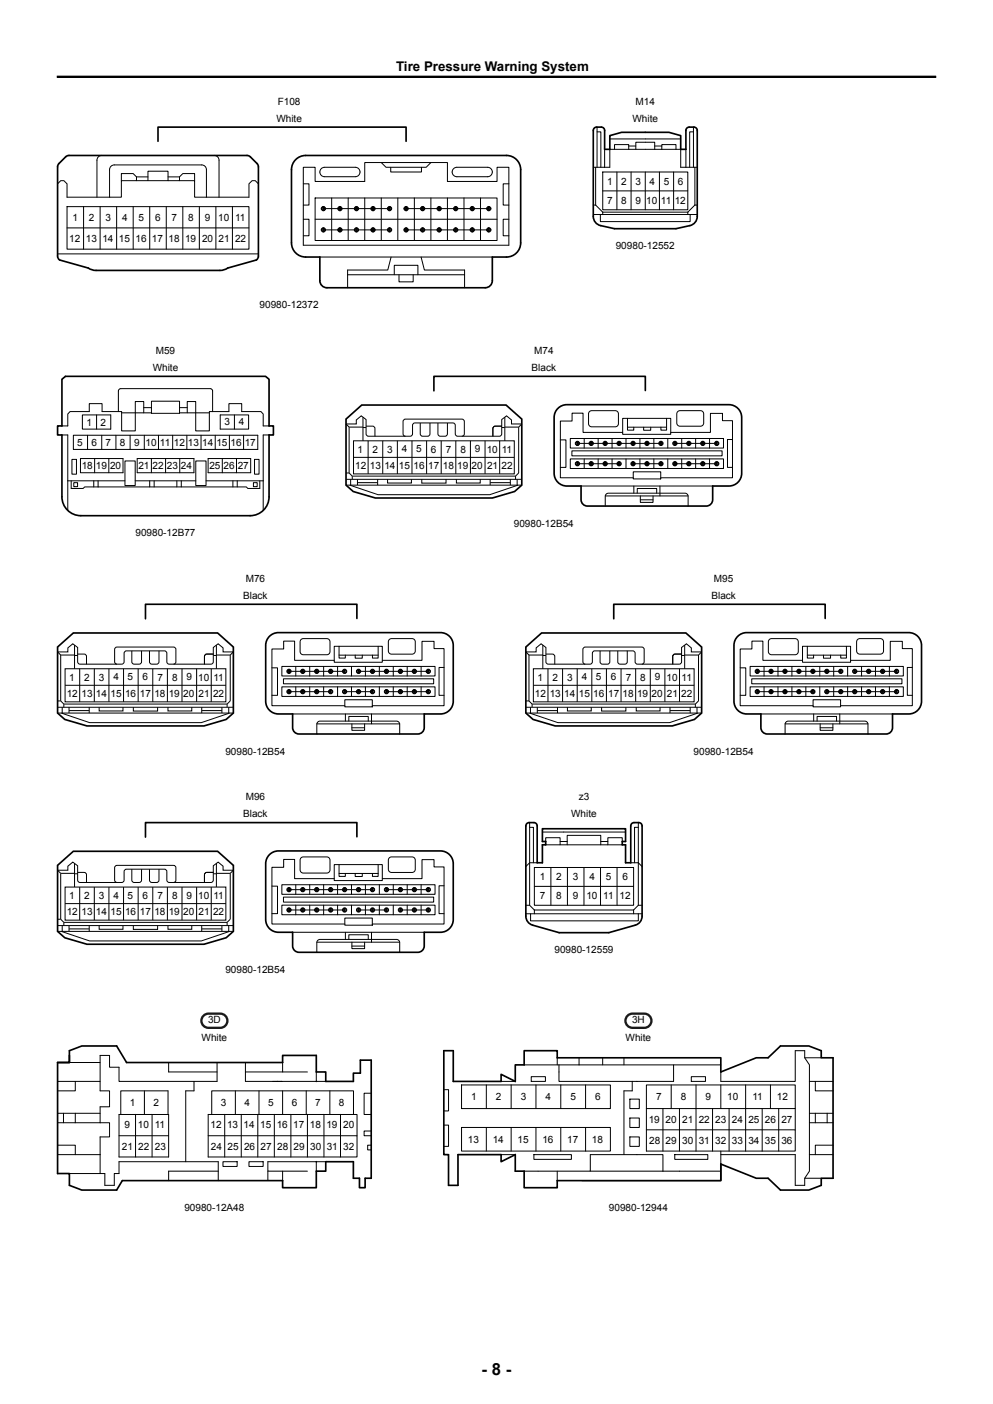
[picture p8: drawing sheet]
<svg xmlns="http://www.w3.org/2000/svg" width="210mm" height="297mm" viewBox="0 0 210 297" stroke-linecap="round" stroke-linejoin="round" font-family="sans-serif">
<g fill="none" stroke="#000" stroke-width=".21">
<path d="M12.2 38.9l.6-.7h.7l.7 .7v2.8h11.5v-3.5h15.5v3.5h11.5v-2.8l.6-.7h.7l.6 .7M21.5 32.9a1 1 0 0 0-1 1v7.8M28.9 38.2v-.8l-.7-.7h-2.5v1.5M28.9 37.4h2.4M31.3 38.2v-2h4.2v2M35.5 37.4h2.5M38 38.2v-.8l.7-.7h2.5v1.5M45.3 32.9a1 1 0 0 1 1 1v7.8M64.1 35.4h2.5v3h10.5v-4h17.5v4h10.5v-3h2.5v16.5h-43.5zM64.1 38.9h1.2v4.5h-1.2M67.9 35.7l.7-.3h6.5a1 1 0 0 1 1 1 1 1 0 0 1-1 1h-6.5a1 1 0 0 1-.9-.6 1 1 0 0 1 .2-1.1zM80.6 34.4l1 1h8.5l1-1"/>
<path d="M82.6 35.4v1h6.5v-1M95.9 35.7l.7-.3h6.5a1 1 0 0 1 1 1 1 1 0 0 1-1 1h-6.5a1 1 0 0 1-.9-.6 1 1 0 0 1 .2-1.1zM107.6 38.9h-1.2v4.5h1.2M125.5 35.4h3.5v-3.8h15v3.8h3.5M126 35.4v8M126.3 27.9h.8v7.5M126.3 26.9v8.5M127.5 36.4h18v8h-18zM127.9 31.6v3.8M129 29.4h15M130 31.6v-1h3v1M130.5 36.4v8"/>
<path d="M133 30.9h1.5M133.5 36.4v8M134.5 31.6v-1.5h4v1.5M136.5 36.4v8M138.5 30.9h1.5M139.5 36.4v8M140 31.6v-1h3v1M142.5 36.4v8M145.1 31.6v3.8M146.7 27.9h-.8v7.5M146.7 26.9v8.5M147 35.4v8"/>
<path d="M12.2 53.7h42.4M14.2 43.7h38.5v9h-38.5zM14.2 48.2h38.5M17.7 43.7v9M21.2 43.7v9M23.2 41.7v-5.8a1 1 0 0 1 1-1h18.5a1 1 0 0 1 1 1v5.8M24.7 43.7v9M28.2 43.7v9M31.7 43.7v9M35.2 43.7v9M38.7 43.7v9M42.2 43.7v9"/>
<path d="M45.7 43.7v9M49.2 43.7v9M64.1 46.4h1.2v3.5h-1.2M66.6 41.9h38.5v9h-38.5zM66.6 46.4h38.5M67.6 54.4h36.5M68.3 44.4v-.6h.2v.6M68.3 48.9v-.6h.2v.6M68.4 44.1h14M68.4 48.6h14M70.1 41.9v9M71.8 44.4v-.6h.2v.6"/>
<path d="M71.8 48.9v-.6h.2v.6M73.5 58.1h24.7M73.6 41.9v9M75.3 44.4v-.6h.2v.6M75.3 48.9v-.6h.2v.6M77.1 41.9v9M78.8 44.4v-.6h.2v.6M78.8 48.9v-.6h.2v.6M80.6 41.9v9M82.3 44.4v-.6h.2v.6M82.3 48.9v-.6h.2v.6M82.7 54.4l-.7 2.7h-8.5v3.8"/>
<path d="M83.4 58.1v-2h5v2M84.1 41.9v9M84.4 58.1v1.5h3v-1.5M85.8 44.4v-.6h.2v.6M85.8 48.9v-.6h.2v.6M85.9 44.1h17.5M85.9 48.6h17.5M87.6 41.9v9M89.1 54.4l.7 2.7h8.4v3.8M89.3 44.4v-.6h.2v.6M89.3 48.9v-.6h.2v.6M91.1 41.9v9"/>
<path d="M92.8 44.4v-.6h.2v.6M92.8 48.9v-.6h.2v.6M94.6 41.9v9M96.3 44.4v-.6h.2v.6M96.3 48.9v-.6h.2v.6M98.1 41.9v9M99.8 44.4v-.6h.2v.6M99.8 48.9v-.6h.2v.6M100.3 48.6a.45 .45 0 0 1-.6 .4 .45 .45 0 0 1-.2-.7 .45 .45 0 0 1 .8 .1v.2M100.3 44.1a.45 .45 0 0 0-.6-.4 .45 .45 0 0 0-.2 .7 .45 .45 0 0 0 .8 0v-.3M101.6 41.9v9M103.3 44.4v-.6h.2v.6"/>
<path d="M103.3 48.9v-.6h.2v.6M107.6 46.4h-1.2v3.5h1.2M125.5 45.4h22M125.5 43.4h.5M126 43.4l1.5 1.5M127 45.4v1.5h19v-1.5M127.5 40.4h18M127.5 44.9h18M127.5 44.9v.5M145.5 44.9v.5M147 43.4h.5M147 43.4l-1.5 1.5"/>
<path d="M13.1 92h1.2v16M15.2 97.2h1v3.1h-1zM15.5 92.1h39v3h-39zM17 97h9v3h-9zM17.4 87.8h6v3h-6zM18.5 92.1v3M20 97v3M20.4 87.8v3M21.5 92.1v3M23 97v3M24.5 92.1v3M25 87.1v-4.4l.1-.2 .4-.3h19l.4 .3 .1 .2v4.4"/>
<path d="M25.7 87.3h6.3M26.4 97.5h2.2v5.2h-2.2zM27.5 92.1v3M29 97h12v3h-12zM30.4 87.3v-2.4h-1.8v6.3h-2.9v-4.1h-4.1v-1.7h-2.7v1.7h-4.1l-.5 .5v2.5h-1.2M30.4 86.2h1.6M30.5 92.1v3M32 97v3M32 84.9h6v2.5h-6zM33.5 92.1v3M35 97v3M36.5 92.1v3"/>
<path d="M38 87.3h6.3M38 86.2h1.6M38 97v3M39.5 92.1v3M41.4 97.5h2.2v5.2h-2.2zM42.5 92.1v3M44 97h9v3h-9zM45 87.1h-.7v4.1h-2.9v-6.3h-1.8v2.4M45 87.1h3.4v-1.7h2.7v1.7h4.1l.5 .5v2.5h1.2M45.5 92.1v3M46.6 87.8h6v3h-6zM47 97v3"/>
<path d="M48.5 92.1v3M49.6 87.8v3M50 97v3M51.5 92.1v3M53.8 97.2h1v3.1h-1zM56.9 92h-1.2v16M73.8 90.3l-.6-.6h2.2v-.9l1-.8 1 .7v3.1l.3 .4 .2 .1 9.1-.1 .2-.4 .1-2.1 .4-.2h8.3l.3 .5v2l.5 .3h8.8l.4-.3 .1-.2v-3.1l1-.7 1.1 .8v.9h2.1l-.6 .6M73.8 90.3h3M73.8 90.3v9.8M74.8 93.2h34v7h-34zM74.8 96.7h34M76.8 88.2v5"/>
<path d="M76.8 90.4h.6M77.4 90.1h1.4l.4 .3 .1 1.9M77.9 93.2v7M80.9 93.2v7M84 93.2v7M85.7 92.3l-.2-.1-.3-.4v-2.6l.1-.3 .4-.2h12.2l.3 .5v2.6l-.1 .2-.4 .3M87.1 93.2v7M88.9 89.5v2.3l.2 .4 .3 .1h1l.5-.3v-2.5M90.2 93.2v7M92.6 89.5v2.3l.3 .4 .2 .1h1l.5-.3v-2.5M93.3 93.2v7M96.4 93.2v7"/>
<path d="M99.5 93.2v7M102.6 93.2v7M105.7 93.2v7M106.1 90.1h-1.4l-.4 .3-.1 1.9M106.1 90.4h.7M106.8 90.3h2.9M106.8 88.2v5M109.7 90.3v9.8l-.7 .6M118.5 93.1h1.2v5.8h-1.2M120.6 92.8h32.4v2h-32.4zM120.6 97.1h32.4v2h-32.4zM120.9 95.4h31.8v1h-31.8z"/>
<path d="M122 94.1v-.6h.2v.6M122 98.4v-.6h.2v.6M122.1 98.1h8.8M122.1 93.8h17.7M123.5 92.8v2M123.5 97.1v2M124.7 87.1l.4-.2h5a.67 .67 0 0 1 .7 .6v2.1a.67 .67 0 0 1-.7 .7h-5a.67 .67 0 0 1-.6-.7v-2.1zM124.9 94.1v-.6h.2v.6M124.9 98.4v-.6h.2v.6M126.5 92.8v2M126.5 97.1v2M127.9 94.1v-.6h.2v.6"/>
<path d="M127.9 98.4v-.6h.2v.6M129.4 92.8v2M129.4 97.1v2M130.8 94.1v-.6h.2v.6M130.8 98.4v-.6h.2v.6M131.7 88.5h10.1v3.4h-10.1zM131.7 91.5h-8.4v-4.1h-2.3v1.7h-2.5v12h15.4M132.4 92.8v2M132.4 97.1v2M132.7 88.5v2.5h1.3v-.6M132.7 90.4h8.3M133.8 94.1v-.6h.2v.6"/>
<path d="M133.8 98.4v-.6h.2v.6M133.9 98.1h5.9M133.9 99.8h5.8v1.5h-5.8zM135.3 92.8v2M135.3 97.1v2M136.1 90.4v.6h1.5v-.6M136.7 94.1v-.6h.2v.6M136.7 98.4v-.6h.2v.6M138.3 92.8v2M138.3 97.1v2M139.7 94.1v-.6h.2v.6M139.7 98.4v-.6h.2v.6"/>
<path d="M141 88.5v2.5h-1.2v-.6M141.2 92.8v2M141.2 97.1v2M141.8 91.5h8.4v-4.1h2.6v1.6h2.1v12.1h-15.2M142.6 94.1v-.6h.2v.6M142.6 98.4v-.6h.2v.6M142.7 98.1h8.9M142.7 93.8h8.9M143.3 87.1l.5-.2h4.3a.67 .67 0 0 1 .7 .6v2a.68 .68 0 0 1-.7 .7h-4.3a.67 .67 0 0 1-.7-.7v-2zM144.2 92.8v2M144.2 97.1v2M145.6 94.1v-.6h.2v.6"/>
<path d="M145.6 98.4v-.6h.2v.6M147.1 92.8v2M147.1 97.1v2M148.5 94.1v-.6h.2v.6M148.5 98.4v-.6h.2v.6M150.1 92.8v2M150.1 97.1v2M151.5 94.1v-.6h.2v.6M151.5 98.4v-.6h.2v.6M154.9 93h-1.1v5.9h1.1M14.3 101.7h12.1M15.1 101.7v1.6h2.5l.3-.3h2.8"/>
<path d="M15.6 102.1h.8v.8h-.8zM19.8 101.7v1.3M20.7 101.7v1.3M28.6 101.7h12.8M31.7 101.7v1.3M32.6 101.7v1.3M37.4 101.7v1.3M38.3 101.7v1.3M43.6 101.7h12.1M49.3 101.7v1.3M50.2 101.7v1.3M53.6 102.1h.8v.8h-.8z"/>
<path d="M54.9 101.7v1.6h-2.5l-.3-.3h-31.4M73.2 101.4h37.1M73.2 102.6h37.1M73.2 100.1h.6M73.8 100.1l.7 .6M74 102.6l5.9 2h23.7l6-2M74.2 101.4v1.2M74.5 100.7h34.5M74.5 100.7v.7M75.6 101.4v1.2M75.6 102.1h4.3M79.9 101.4v1.2"/>
<path d="M82 101.4v.8h5v-.8M89.2 101.4v.8h5.1v-.8M96.5 101.4v.8h5.1v-.8M103.7 102.1h4.2M103.7 101.4v1.2M107.9 101.4v1.2M109 100.7v.7M109.4 101.4v1.2M122.9 102.8h27.8M128 107.1v-2.1a.68 .68 0 0 1 .7-.7h16.2a.68 .68 0 0 1 .6 .7v2.1M128 104.9h17.5M134 102.8v1.5"/>
<path d="M134.8 104.3v-1h4.1v1M135.4 104.9v1.4h2.7v-1.4M135.4 105.7h2.7M139.6 102.8v2.1M12.8 138.6l-.6-.7h2.2v-.8l1-.9 1 .8v3l.3 .4 .2 .1 9.1-.1 .2-.4 .1-2.1 .4-.2 8.3 .1 .3 .4 .1 2 .4 .3h8.8l.4-.3 .1-.2v-3l1-.8 1.1 .9v.8h2.2l-.7 .7M12.8 138.6h3M12.8 138.6v9.7M15.8 136.5v5M15.8 138.7h.6M16.4 138.4h1.4l.4 .2 .1 1.9M27.9 137.7v2.3l.2 .4 .3 .1h1l.5-.3v-2.5M31.6 137.7v2.3l.3 .4 .2 .1h1l.5-.3v-2.5"/>
<path d="M45.1 138.4h-1.4l-.4 .2-.1 1.9M45.1 138.7h.7M45.8 138.6h2.9M45.8 136.5v5M48.7 138.6v9.7l-.7 .6M63.7 135.3l.4-.2h5a.67 .67 0 0 1 .7 .7v2a.67 .67 0 0 1-.7 .7h-5a.67 .67 0 0 1-.6-.7v-2zM70.7 136.7h10.2v3.4h-10.2zM70.7 139.7h-8.4v-4.1h-2.3v1.7h-2.5v12h15.4M71.7 136.7v2.5h1.3v-.6M71.7 138.6h8.3M75.1 138.6v.6h1.5v-.6M80 136.7v2.5h-1.2v-.6"/>
<path d="M80.9 139.7h8.3v-4h2.6v1.5h2.1v12.1h-15.2M82.3 135.3l.5-.2h4.3a.67 .67 0 0 1 .7 .7v1.9a.68 .68 0 0 1-.7 .7h-4.3a.67 .67 0 0 1-.7-.7v-1.9zM111.9 138.6l-.7-.7h2.2v-.8l1-.9 1.1 .8v3l.2 .4 .3 .1 9-.1 .3-.4v-2.1l.5-.2 8.3 .1 .2 .4 .1 2 .4 .3h8.8l.5-.3v-.2v-3l1.1-.8 1 .9v.8h2.2l-.7 .7M111.9 138.6h2.9M111.9 138.6v9.7M114.8 138.7h.7M114.8 136.5v5M115.5 138.4h1.3l.5 .2v1.9M126.9 137.7v2.3l.3 .4 .2 .1h1.1l.4-.3 .1-2.5M130.6 137.7v2.3l.3 .4 .2 .1h1.1l.4-.3 .1-2.5M144.1 138.4h-1.3l-.5 .2v1.9M144.1 138.7h.7"/>
<path d="M144.2 138.4h-1.4l-.5 .2v1.9M144.8 138.6h2.9M144.8 136.5v5M147.7 138.6v9.7l-.6 .6M162.7 135.3l.5-.2h4.9a.67 .67 0 0 1 .7 .7v2a.67 .67 0 0 1-.7 .7h-4.9a.67 .67 0 0 1-.7-.7v-2zM169.7 136.7h10.2v3.4h-10.2zM169.7 139.7h-8.4v-4.1h-2.3v1.7h-2.5v12h15.5M170.7 136.7v2.5h1.4v-.6M170.7 138.6h8.3M174.2 138.6v.6h1.4v-.6M179 136.7v2.5h-1.2v-.6M179.9 139.7h8.4v-4h2.5v1.5h2.1v12.1h-15.1"/>
<path d="M181.4 135.3l.4-.2h4.4a.67 .67 0 0 1 .7 .7v1.9a.68 .68 0 0 1-.7 .7h-4.4a.67 .67 0 0 1-.6-.7v-1.9zM12.2 149.6h37.2M12.2 150.8h37.2M12.2 148.3h.6M12.8 148.3l.7 .6M13 150.8l5.9 2.1h23.7l6-2.1M13.2 149.6v1.2M13.5 148.9h34.5M13.5 148.9v.7M13.8 141.5h34v7h-34zM13.8 145h34M14.6 149.6v1.2"/>
<path d="M14.6 150.3h4.3M16.9 141.5v7M18.9 149.6v1.2M19.9 141.5v7M21 149.6v.8h5v-.8M23 141.5v7M24.7 140.5l-.2-.1-.3-.4v-2.6l.1-.3 .4-.2h12.3l.2 .5v2.6l-.1 .2-.4 .3M26.1 141.5v7M28.2 149.6v.8h5.1v-.8M29.2 141.5v7M32.3 141.5v7M35.4 141.5v7"/>
<path d="M35.5 149.6v.8h5.1v-.8M38.5 141.5v7M41.6 141.5v7M42.7 150.3h4.2M42.7 149.6v1.2M44.7 141.5v7M46.9 149.6v1.2M48 148.9v.7M48.4 149.6v1.2M57.5 141.3h1.2v5.8h-1.2M59.6 141h32.4v2h-32.4zM59.6 145.3h32.4v2h-32.4z"/>
<path d="M59.9 143.6h31.8v1h-31.8zM61 142.3v-.6h.2v.6M61 146.6v-.6h.2v.6M61.1 142h11.8M61.1 146.3h8.8M61.9 151h27.8M62.6 141v2M62.6 145.3v2M63.9 142.3v-.6h.2v.6M63.9 146.6v-.6h.2v.6M65.5 141v2M65.5 145.3v2"/>
<path d="M66.9 142.3v-.6h.2v.6M66.9 146.6v-.6h.2v.6M67 155.3v-2.1a.68 .68 0 0 1 .7-.7h16.2a.68 .68 0 0 1 .6 .7v2.1M67 153.1h17.5M68.4 141v2M68.4 145.3v2M69.8 142.3v-.6h.2v.6M69.8 146.6v-.6h.2v.6M71.4 141v2M71.4 145.3v2M72.8 142.3v-.6h.2v.6M72.8 146.6v-.6h.2v.6"/>
<path d="M72.9 146.3h5.9M72.9 148h5.8v1.5h-5.8zM73 151v1.5M73.8 152.5v-.9h4.1v.9M74.3 141v2M74.3 145.3v2M74.4 153.1v1.4h2.7v-1.4M74.4 154h2.7M75.7 142.3v-.6h.2v.6M75.7 146.6v-.6h.2v.6M75.8 142h14.8M77.3 141v2"/>
<path d="M77.3 145.3v2M78.6 151v2.1M78.7 142.3v-.6h.2v.6M78.7 146.6v-.6h.2v.6M80.2 141v2M80.2 145.3v2M81.6 142.3v-.6h.2v.6M81.6 146.6v-.6h.2v.6M81.7 146.3h8.9M83.2 141v2M83.2 145.3v2M84.6 142.3v-.6h.2v.6"/>
<path d="M84.6 146.6v-.6h.2v.6M86.1 141v2M86.1 145.3v2M87.5 142.3v-.6h.2v.6M87.5 146.6v-.6h.2v.6M89.1 141v2M89.1 145.3v2M90.5 142.3v-.6h.2v.6M90.5 146.6v-.6h.2v.6M93.9 141.2h-1.1v5.9h1.1M111.2 149.6h37.2M111.2 150.8h37.2"/>
<path d="M111.2 148.3h.7M111.9 148.3l.6 .6M112 150.8l6 2.1h23.6l6-2.1M112.2 149.6v1.2M112.5 148.9h34.6M112.5 148.9v.7M112.8 141.5h34v7h-34zM112.8 145h34M113.6 150.3h4.3M113.6 149.6v1.2M115.9 141.5v7M117.9 149.6v1.2"/>
<path d="M119 141.5v7M120 149.6v.8h5v-.8M122.1 141.5v7M123.8 140.5l-.3-.1-.2-.4v-2.6v-.3l.5-.2h12.2l.2 .5v2.6v.2l-.5 .3M125.2 141.5v7M127.2 149.6v.8h5.2v-.8M128.2 141.5v7M131.3 141.5v7M134.4 141.5v7M134.6 149.6v.8h5v-.8M137.5 141.5v7M140.6 141.5v7"/>
<path d="M141.7 150.3h4.3M141.7 149.6v1.2M143.7 141.5v7M146 149.6v1.2M147.1 148.9v.7M147.4 149.6v1.2M156.5 141.3h1.2v5.8h-1.2M158.6 141h32.4v2h-32.4zM158.6 145.3h32.4v2h-32.4zM159 143.6h31.7v1h-31.7zM160 142.3v-.6h.3v.6M160 146.6v-.6h.3v.6"/>
<path d="M160.1 142h17.7M160.1 146.3h11.8M160.9 151h27.9M161.6 141v2M161.6 145.3v2M162.9 142.3v-.6h.3v.6M162.9 146.6v-.6h.3v.6M164.5 141v2M164.5 145.3v2M165.9 142.3v-.6h.2v.6M165.9 146.6v-.6h.2v.6M166 155.3v-2.1a.68 .68 0 0 1 .7-.7h16.2a.68 .68 0 0 1 .7 .7v2.1"/>
<path d="M166 153.1h17.6M167.5 141v2M167.5 145.3v2M168.8 142.3v-.6h.3v.6M168.8 146.6v-.6h.3v.6M170.4 141v2M170.4 145.3v2M171.8 142.3v-.6h.2v.6M171.8 146.6v-.6h.2v.6M172 148h5.8v1.5h-5.8zM172.1 151v1.5M172.8 152.5v-.9h4.1v.9"/>
<path d="M173.4 141v2M173.4 145.3v2M173.5 153.1v1.4h2.6v-1.4M173.5 154h2.6M174.7 142.3v-.6h.3v.6M174.7 146.6v-.6h.3v.6M174.8 146.3h14.8M176.3 141v2M176.3 145.3v2M177.6 151v2.1M177.7 142.3v-.6h.2v.6M177.7 146.6v-.6h.2v.6"/>
<path d="M179.3 141v2M179.3 145.3v2M180.6 142.3v-.6h.3v.6M180.6 146.6v-.6h.3v.6M180.8 142h8.8M182.2 141v2M182.2 145.3v2M183.6 142.3v-.6h.2v.6M183.6 146.6v-.6h.2v.6M185.1 141v2M185.1 145.3v2M186.5 142.3v-.6h.3v.6"/>
<path d="M186.5 146.6v-.6h.3v.6M188.1 141v2M188.1 145.3v2M189.5 142.3v-.6h.2v.6M189.5 146.6v-.6h.2v.6M192.9 141.2h-1v5.9h1M112 175h.8v7.5M112 174v17.5l1 1M114.7 176h17.6M115.4 178v-.8h3.1v1.5M115.4 178.7h16.2M118.5 178h1.5"/>
<path d="M120 178.7v-2h7v2M127 178h1.5M131.6 178v-.8h-3.1v1.5M135 175h-.8v7.5M135 174v17.5l-1 1M12.2 195.8h37.2M12.2 197h37.2M12.2 194.5h.6M12.8 184.7l-.6-.6h2.2v-.9l1-.8 1 .7v3.1l.3 .4 .2 .1 9.1-.1 .2-.4 .1-2.1 .4-.2h8.3l.3 .5 .1 2 .4 .3h8.8l.4-.3 .1-.2v-3.1l1-.7 1.1 .8v.9h2.2l-.7 .6M12.8 184.7v9.8M12.8 184.7h3M12.8 194.5l.7 .6"/>
<path d="M13 197l5.9 2h23.7l6-2M13.2 195.8v1.2M13.5 195.1h34.5M13.5 195.1v.7M13.8 187.6h34v7h-34zM13.8 191.1h34M14.6 195.8v1.2M14.6 196.5h4.3M15.8 182.6v5M15.8 184.8h.6M16.4 184.5h1.4l.4 .3 .1 1.9M16.9 187.6v7"/>
<path d="M18.9 195.8v1.2M19.9 187.6v7M21 195.8v.8h5v-.8M23 187.6v7M24.7 186.7l-.2-.1-.3-.4v-2.6l.1-.3 .4-.2h12.3l.2 .5v2.6l-.1 .2-.4 .3M26.1 187.6v7M27.9 183.9v2.3l.2 .4 .3 .1h1l.5-.3v-2.5M28.2 195.8v.8h5.1v-.8M29.2 187.6v7M31.6 183.9v2.3l.3 .4 .2 .1h1l.5-.3v-2.5M32.3 187.6v7M35.4 187.6v7"/>
<path d="M35.5 195.8v.8h5.1v-.8M38.5 187.6v7M41.6 187.6v7M42.7 195.8v1.2M42.7 196.5h4.2M44.7 187.6v7M45.1 184.5h-1.4l-.4 .3-.1 1.9M45.1 184.8h.7M45.8 182.6v5M45.8 184.7h2.9M46.9 195.8v1.2M48 195.1v.7"/>
<path d="M48.4 195.8v1.2M48.7 184.7v9.8l-.7 .6M57.5 187.5h1.2v5.8h-1.2M59.6 187.2h32.4v2h-32.4zM59.6 191.5h32.4v2h-32.4zM59.9 189.8h31.8v1h-31.8zM61 188.5v-.6h.2v.6M61 192.8v-.6h.2v.6M61.1 192.5h11.8M61.1 188.2h17.7M61.9 197.2h27.8M62.6 187.2v2"/>
<path d="M62.6 191.5v2M63.7 181.5l.4-.2h5a.67 .67 0 0 1 .7 .6v2.1a.67 .67 0 0 1-.7 .7h-5a.67 .67 0 0 1-.6-.7v-2.1zM63.9 188.5v-.6h.2v.6M63.9 192.8v-.6h.2v.6M65.5 187.2v2M65.5 191.5v2M66.9 188.5v-.6h.2v.6M66.9 192.8v-.6h.2v.6M67 199.3h17.5M68.4 187.2v2M68.4 191.5v2M69.8 188.5v-.6h.2v.6"/>
<path d="M69.8 192.8v-.6h.2v.6M70.7 182.9h10.2v3.4h-10.2zM70.7 185.9h-8.4v-4.1h-2.3v1.7h-2.5v12h15.4M71.4 187.2v2M71.4 191.5v2M71.7 182.9v2.5h1.3v-.6M71.7 184.8h8.3M72.8 188.5v-.6h.2v.6M72.8 192.8v-.6h.2v.6M72.9 194.2h5.8v1.5h-5.8zM73 197.2v1.5M73.8 198.7v-1h4.1v1"/>
<path d="M74.3 187.2v2M74.3 191.5v2M74.4 199.3v1.4h2.7v-1.4M75.1 184.8v.6h1.5v-.6M75.7 188.5v-.6h.2v.6M75.7 192.8v-.6h.2v.6M75.8 192.5h5.9M77.3 187.2v2M77.3 191.5v2M78.6 197.2v2.1M78.7 188.5v-.6h.2v.6M78.7 192.8v-.6h.2v.6"/>
<path d="M80 182.9v2.5h-1.2v-.6M80.2 187.2v2M80.2 191.5v2M80.9 185.9h8.3v-4.1h2.6v1.6h2.1v12.1h-15.2M81.6 188.5v-.6h.2v.6M81.6 192.8v-.6h.2v.6M81.7 188.2h8.9M82.3 181.5l.5-.2h4.3a.67 .67 0 0 1 .7 .6v2a.68 .68 0 0 1-.7 .7h-4.3a.67 .67 0 0 1-.7-.7v-2zM83.2 187.2v2M83.2 191.5v2M84.6 188.5v-.6h.2v.6M84.6 192.8v-.6h.2v.6"/>
<path d="M84.7 192.5h5.9M86.1 187.2v2M86.1 191.5v2M87.5 188.5v-.6h.2v.6M87.5 192.8v-.6h.2v.6M89.1 187.2v2M89.1 191.5v2M90.5 188.5v-.6h.2v.6M90.5 192.8v-.6h.2v.6M93.9 187.4h-1.1v5.9h1.1M111.2 193.3h24.6M111.2 191.5h.8"/>
<path d="M112.2 193.3v1.5h22.8v-1.5M113 183.5h21v8h-21zM113 192.5h21M113 187.5h21M113 192.5v.8M113.6 182.5h-1.6l-.8 .8M116.5 183.5v8M120 183.5v8M123.5 183.5v8M127 183.5v8M130.5 183.5v8M133.4 182.5h1.6l.8 .8"/>
<path d="M134 192.5v.8M135 191.5h.8M67 201.5v-2.1a.68 .68 0 0 1 .7-.7h16.2a.68 .68 0 0 1 .6 .7v2.1M74.4 200.1h2.7M12.2 228.8h9M12.2 235.5h9M12.2 237.5h9M13.4 235.5v2M14.7 224.8h6.5M15.9 228.8v2h-3.7M15.9 235.5v2M21.2 237.5h2v3h-2v7.7"/>
<path d="M25.2 235.8h10.5v8.9h-10.5zM25.5 235.8v-5h10v5M28.7 235.8v8.9M30.5 230.8v5M32.2 235.8v8.9M35.7 224.8v2h10.2M41 228.8v2h-1.7v14.9M44.8 235.8v-5h30v5M45.9 224.8v4h-20.7v-3h-2v-2.5h-2v7.5h2v3.3h-2v3.4M47.5 235.8v8.9M49.8 230.8v5M51 235.8v8.9"/>
<path d="M51.9 224.8v4h17M51.9 226.8h13.1M54.5 235.8v8.9M54.8 230.8v5M58 235.8v8.9M58.6 228.7v.1M59.8 224.8v2M59.8 230.8v5M61.5 235.8v8.9M64.8 230.8v5M65 235.8v8.9M66.9 226.8v2"/>
<path d="M68.5 235.8v8.9M69.8 230.8v5M72 235.8v8.9M78.5 231.3h-1.5v4.5h1.5M78.5 239.3h-1.5v1h1.5M93.9 238h1v4.5h-1M93.9 230.5h1v4.5h-1M97.6 229.5h31.5v5h-31.5zM97.6 238.5h31.5v5h-31.5zM102.9 229.5v5M102.9 238.5v5M106 228.8h3"/>
<path d="M108.1 229.5v5M108.1 238.5v5M110.8 225.3h11.7M112.3 227.8h3v1h-3zM113.3 229.5v5M113.3 238.5v5M117.8 223.8v1.5M118.2 225.3v3.5h15.5M118.6 229.5v5M118.6 238.5v5M122.5 225.3h19.9v3.5h-8.7M122.5 223.8v1.5"/>
<path d="M123.8 229.5v5M123.8 238.5v5M127.5 223.8v1.5M132 223.8v1.5M133.2 236.5h2v2h-2zM133.2 232.5h2v2h-2zM133.7 228.8v2h-1.7v13.4M134.7 228.7v.1M136.7 234.5h31.5v4.5M136.7 234.5v9h31.5v-4.5h-31.5M136.7 234.5v-5h31.5v5M140.2 234.5v9"/>
<path d="M141.9 229.5v5M142.4 225.3h10M143.7 234.5v9M146.2 227.8h3v1h-3zM147.2 229.5v14M150.7 234.5v9M152.4 226.8v2h15.8v-6.5h2v1.5l1 1.5v3.5M152.4 229.5v5M154.2 234.5v9M157.7 229.5v14M161.2 234.5v9M162.9 229.5v5"/>
<path d="M164.7 234.5v9M170.2 223.8h3.5M171.2 228.8h5M171.2 235.5h5M171.2 237.5h5M171.2 228.8v15.4M172.4 228.8v2h3.8M172.4 235.5v2M174.9 235.5v2M12.2 242.3h3.7v1.9M12.2 244.2h9M14.7 248.2h7.5v2.5h2v-2.5h1v-2.5h21v4"/>
<path d="M25.2 240.3h10.5M44 240.3h31.5v4.4h-31.5v-8.9h31.5v4.5M46.2 247.7h-10.5v2M47.2 245.7h3v1h-3zM52.7 245.7h2.9v1h-2.9zM56.6 247.7v2M59.8 247.7v2M66.9 245.7v2M68.9 245.7h-12.3v2h8.4M78.5 242.3h-.7v.9h.7M106 244.2h3M110.8 247.7h14v-3.5h15.4v3.5"/>
<path d="M112.9 244.2h7.9v1h-7.9zM117.8 247.7v2M124.8 247.7h27.6M133.2 240.5h2v2h-2zM142.7 244.2h7v1h-7zM152.4 243.5v6.2h-29.3M170.2 249.2h3.5M171.2 244.2v3.5l-1 1.5v1.5h-2v-6.5h-15.8M171.2 244.2h5M176.2 242.3h-3.8v1.9"/>
<circle cx="68.4" cy="48.6" r=".45"/>
<circle cx="68.4" cy="48.6" r=".34"/>
<circle cx="68.4" cy="44.1" r=".45"/>
<circle cx="68.4" cy="44.1" r=".34"/>
<circle cx="71.9" cy="48.6" r=".45"/>
<circle cx="71.9" cy="48.6" r=".34"/>
<circle cx="71.9" cy="44.1" r=".45"/>
<circle cx="71.9" cy="44.1" r=".34"/>
<circle cx="75.4" cy="48.6" r=".45"/>
<circle cx="75.4" cy="48.6" r=".34"/>
<circle cx="75.4" cy="44.1" r=".45"/>
<circle cx="75.4" cy="44.1" r=".34"/>
<circle cx="78.9" cy="48.6" r=".45"/>
<circle cx="78.9" cy="48.6" r=".34"/>
<circle cx="78.9" cy="44.1" r=".45"/>
<circle cx="78.9" cy="44.1" r=".34"/>
<circle cx="82.4" cy="48.6" r=".45"/>
<circle cx="82.4" cy="48.6" r=".34"/>
<circle cx="82.4" cy="44.1" r=".45"/>
<circle cx="82.4" cy="44.1" r=".34"/>
<circle cx="85.9" cy="48.6" r=".45"/>
<circle cx="85.9" cy="48.6" r=".34"/>
<circle cx="85.9" cy="44.1" r=".45"/>
<circle cx="85.9" cy="44.1" r=".34"/>
<circle cx="89.4" cy="48.6" r=".45"/>
<circle cx="89.4" cy="48.6" r=".34"/>
<circle cx="89.4" cy="44.1" r=".45"/>
<circle cx="89.4" cy="44.1" r=".34"/>
<circle cx="92.9" cy="48.6" r=".45"/>
<circle cx="92.9" cy="48.6" r=".34"/>
<circle cx="92.9" cy="44.1" r=".45"/>
<circle cx="92.9" cy="44.1" r=".34"/>
<circle cx="96.4" cy="48.6" r=".45"/>
<circle cx="96.4" cy="48.6" r=".34"/>
<circle cx="96.4" cy="44.1" r=".45"/>
<circle cx="96.4" cy="44.1" r=".34"/>
<circle cx="99.9" cy="48.6" r=".34"/>
<circle cx="99.9" cy="44.1" r=".34"/>
<circle cx="103.4" cy="48.6" r=".45"/>
<circle cx="103.4" cy="48.6" r=".34"/>
<circle cx="103.4" cy="44.1" r=".45"/>
<circle cx="103.4" cy="44.1" r=".34"/>
<circle cx="122.1" cy="98.1" r=".45"/>
<circle cx="122.1" cy="93.8" r=".45"/>
<circle cx="122.1" cy="98.1" r=".35"/>
<circle cx="122.1" cy="93.8" r=".35"/>
<circle cx="125" cy="98.1" r=".45"/>
<circle cx="125" cy="93.8" r=".45"/>
<circle cx="125" cy="98.1" r=".35"/>
<circle cx="125" cy="93.8" r=".35"/>
<circle cx="128" cy="98.1" r=".45"/>
<circle cx="128" cy="93.8" r=".45"/>
<circle cx="128" cy="93.8" r=".35"/>
<circle cx="128" cy="98.1" r=".35"/>
<circle cx="130.9" cy="98.1" r=".45"/>
<circle cx="130.9" cy="93.8" r=".45"/>
<circle cx="130.9" cy="98.1" r=".35"/>
<circle cx="130.9" cy="93.8" r=".35"/>
<circle cx="133.9" cy="98.1" r=".45"/>
<circle cx="133.9" cy="93.8" r=".45"/>
<circle cx="133.9" cy="98.1" r=".35"/>
<circle cx="133.9" cy="93.8" r=".35"/>
<circle cx="136.8" cy="98.1" r=".45"/>
<circle cx="136.8" cy="93.8" r=".45"/>
<circle cx="136.8" cy="93.8" r=".35"/>
<circle cx="136.8" cy="98.1" r=".35"/>
<circle cx="139.8" cy="98.1" r=".45"/>
<circle cx="139.8" cy="93.8" r=".45"/>
<circle cx="139.8" cy="93.8" r=".35"/>
<circle cx="139.8" cy="98.1" r=".35"/>
<circle cx="142.7" cy="98.1" r=".35"/>
<circle cx="142.7" cy="93.8" r=".35"/>
<circle cx="142.7" cy="98.1" r=".45"/>
<circle cx="142.7" cy="93.8" r=".45"/>
<circle cx="145.7" cy="98.1" r=".45"/>
<circle cx="145.7" cy="93.8" r=".45"/>
<circle cx="145.7" cy="98.1" r=".35"/>
<circle cx="145.7" cy="93.8" r=".35"/>
<circle cx="148.6" cy="98.1" r=".45"/>
<circle cx="148.6" cy="93.8" r=".45"/>
<circle cx="148.6" cy="98.1" r=".35"/>
<circle cx="148.6" cy="93.8" r=".35"/>
<circle cx="151.6" cy="98.1" r=".35"/>
<circle cx="151.6" cy="93.8" r=".35"/>
<circle cx="151.6" cy="98.1" r=".45"/>
<circle cx="151.6" cy="93.8" r=".45"/>
<circle cx="61.1" cy="146.3" r=".45"/>
<circle cx="61.1" cy="142" r=".45"/>
<circle cx="61.1" cy="142" r=".35"/>
<circle cx="61.1" cy="146.3" r=".35"/>
<circle cx="64" cy="146.3" r=".45"/>
<circle cx="64" cy="142" r=".45"/>
<circle cx="64" cy="142" r=".35"/>
<circle cx="64" cy="146.3" r=".35"/>
<circle cx="67" cy="146.3" r=".45"/>
<circle cx="67" cy="142" r=".45"/>
<circle cx="67" cy="146.3" r=".35"/>
<circle cx="67" cy="142" r=".35"/>
<circle cx="69.9" cy="146.3" r=".45"/>
<circle cx="69.9" cy="142" r=".45"/>
<circle cx="69.9" cy="146.3" r=".35"/>
<circle cx="69.9" cy="142" r=".35"/>
<circle cx="72.9" cy="146.3" r=".45"/>
<circle cx="72.9" cy="142" r=".45"/>
<circle cx="72.9" cy="142" r=".35"/>
<circle cx="72.9" cy="146.3" r=".35"/>
<circle cx="75.8" cy="146.3" r=".45"/>
<circle cx="75.8" cy="142" r=".45"/>
<circle cx="75.8" cy="142" r=".35"/>
<circle cx="75.8" cy="146.3" r=".35"/>
<circle cx="78.8" cy="146.3" r=".45"/>
<circle cx="78.8" cy="142" r=".45"/>
<circle cx="78.8" cy="142" r=".35"/>
<circle cx="78.8" cy="146.3" r=".35"/>
<circle cx="81.7" cy="142" r=".35"/>
<circle cx="81.7" cy="146.3" r=".35"/>
<circle cx="81.7" cy="146.3" r=".45"/>
<circle cx="81.7" cy="142" r=".45"/>
<circle cx="84.7" cy="146.3" r=".45"/>
<circle cx="84.7" cy="142" r=".45"/>
<circle cx="84.7" cy="142" r=".35"/>
<circle cx="84.7" cy="146.3" r=".35"/>
<circle cx="87.6" cy="146.3" r=".45"/>
<circle cx="87.6" cy="142" r=".45"/>
<circle cx="87.6" cy="146.3" r=".35"/>
<circle cx="87.6" cy="142" r=".35"/>
<circle cx="90.6" cy="146.3" r=".35"/>
<circle cx="90.6" cy="142" r=".35"/>
<circle cx="90.6" cy="146.3" r=".45"/>
<circle cx="90.6" cy="142" r=".45"/>
<circle cx="160.1" cy="146.3" r=".45"/>
<circle cx="160.1" cy="142" r=".45"/>
<circle cx="160.1" cy="146.3" r=".35"/>
<circle cx="160.1" cy="142" r=".35"/>
<circle cx="163.1" cy="146.3" r=".45"/>
<circle cx="163.1" cy="142" r=".45"/>
<circle cx="163.1" cy="142" r=".35"/>
<circle cx="163.1" cy="146.3" r=".35"/>
<circle cx="166" cy="146.3" r=".45"/>
<circle cx="166" cy="142" r=".45"/>
<circle cx="166" cy="146.3" r=".35"/>
<circle cx="166" cy="142" r=".35"/>
<circle cx="169" cy="146.3" r=".45"/>
<circle cx="169" cy="142" r=".45"/>
<circle cx="169" cy="142" r=".35"/>
<circle cx="169" cy="146.3" r=".35"/>
<circle cx="171.9" cy="146.3" r=".45"/>
<circle cx="171.9" cy="142" r=".45"/>
<circle cx="171.9" cy="142" r=".35"/>
<circle cx="171.9" cy="146.3" r=".35"/>
<circle cx="174.9" cy="146.3" r=".45"/>
<circle cx="174.9" cy="142" r=".45"/>
<circle cx="174.9" cy="142" r=".35"/>
<circle cx="174.9" cy="146.3" r=".35"/>
<circle cx="177.8" cy="146.3" r=".45"/>
<circle cx="177.8" cy="142" r=".45"/>
<circle cx="177.8" cy="142" r=".35"/>
<circle cx="177.8" cy="146.3" r=".35"/>
<circle cx="180.8" cy="146.3" r=".35"/>
<circle cx="180.8" cy="142" r=".35"/>
<circle cx="180.8" cy="146.3" r=".45"/>
<circle cx="180.8" cy="142" r=".45"/>
<circle cx="183.7" cy="146.3" r=".45"/>
<circle cx="183.7" cy="142" r=".45"/>
<circle cx="183.7" cy="142" r=".35"/>
<circle cx="183.7" cy="146.3" r=".35"/>
<circle cx="186.7" cy="146.3" r=".45"/>
<circle cx="186.7" cy="142" r=".45"/>
<circle cx="186.7" cy="146.3" r=".35"/>
<circle cx="186.7" cy="142" r=".35"/>
<circle cx="189.6" cy="142" r=".35"/>
<circle cx="189.6" cy="146.3" r=".35"/>
<circle cx="189.6" cy="146.3" r=".45"/>
<circle cx="189.6" cy="142" r=".45"/>
<circle cx="61.1" cy="192.5" r=".45"/>
<circle cx="61.1" cy="188.2" r=".45"/>
<circle cx="61.1" cy="192.5" r=".35"/>
<circle cx="61.1" cy="188.2" r=".35"/>
<circle cx="64" cy="192.5" r=".45"/>
<circle cx="64" cy="188.2" r=".45"/>
<circle cx="64" cy="188.2" r=".35"/>
<circle cx="64" cy="192.5" r=".35"/>
<circle cx="67" cy="192.5" r=".45"/>
<circle cx="67" cy="188.2" r=".45"/>
<circle cx="67" cy="188.2" r=".35"/>
<circle cx="67" cy="192.5" r=".35"/>
<circle cx="69.9" cy="192.5" r=".45"/>
<circle cx="69.9" cy="188.2" r=".45"/>
<circle cx="69.9" cy="188.2" r=".35"/>
<circle cx="69.9" cy="192.5" r=".35"/>
<circle cx="72.9" cy="192.5" r=".45"/>
<circle cx="72.9" cy="188.2" r=".45"/>
<circle cx="72.9" cy="188.2" r=".35"/>
<circle cx="72.9" cy="192.5" r=".35"/>
<circle cx="75.8" cy="192.5" r=".45"/>
<circle cx="75.8" cy="188.2" r=".45"/>
<circle cx="75.8" cy="188.2" r=".35"/>
<circle cx="75.8" cy="192.5" r=".35"/>
<circle cx="78.8" cy="192.5" r=".45"/>
<circle cx="78.8" cy="188.2" r=".45"/>
<circle cx="78.8" cy="188.2" r=".35"/>
<circle cx="78.8" cy="192.5" r=".35"/>
<circle cx="81.7" cy="192.5" r=".35"/>
<circle cx="81.7" cy="188.2" r=".35"/>
<circle cx="81.7" cy="192.5" r=".45"/>
<circle cx="81.7" cy="188.2" r=".45"/>
<circle cx="84.7" cy="192.5" r=".45"/>
<circle cx="84.7" cy="188.2" r=".45"/>
<circle cx="84.7" cy="188.2" r=".35"/>
<circle cx="84.7" cy="192.5" r=".35"/>
<circle cx="87.6" cy="192.5" r=".45"/>
<circle cx="87.6" cy="188.2" r=".45"/>
<circle cx="87.6" cy="192.5" r=".35"/>
<circle cx="87.6" cy="188.2" r=".35"/>
<circle cx="90.6" cy="188.2" r=".35"/>
<circle cx="90.6" cy="192.5" r=".35"/>
<circle cx="90.6" cy="192.5" r=".45"/>
<circle cx="90.6" cy="188.2" r=".45"/>
</g>
<g fill="none" stroke="#000" stroke-width=".35">
<path d="M13.9 33.2l.7-.3h37.6l.5 .1 1.7 1.6 .2 .7v18.9l-.1 .4-.3 .4-6 1.7-1 .4-.7 .1h-26.5l-7.4-2.2-.3-.4-.1-.4v-18.9l.3-.7zM33.4 29.9v-3h52.5v3M62.3 34a2.99 2.99 0 0 1 2.3-1.1h42.5a3 3 0 0 1 3 3v15.5a3 3 0 0 1-3 3h-3v5a1.5 1.5 0 0 1-1.5 1.5h-33.5a1.5 1.5 0 0 1-1.5-1.5v-5h-3a3 3 0 0 1-3-3v-15.5l.1-.7zM125.7 27.1a1.97 1.97 0 0 1 2 0l.2 .5v4h1.1v-2.9l2.5-.7h10l2.5 .7v2.9h1.1v-4a.7 .7 0 0 1 .7-.7h1a.7 .7 0 0 1 .7 .7v18.2a1.98 1.98 0 0 1-1.6 1.9l-2.9 .7h-13l-3-.7a1.98 1.98 0 0 1-1.5-1.9v-18.2zM13.1 80.2l.7-.6h42.4l.7 .6v9.9h.9v1.9h-.9v13.1a4 4 0 0 1-4 4h-35.8a4 4 0 0 1-4-4v-13.1h-.9v-1.9h.9zM73.2 88.7l3.3-3h30.5l3.3 3v13.9l-1.5 1.4-4.7 1.3h-24.7l-4.7-1.3-1.5-1.4zM118.2 86.2l1.1-.5 .6-.1h34.3a2.7 2.7 0 0 1 2.7 2.7v11.8a2.7 2.7 0 0 1-2.7 2.7h-3.5v2.9a1.35 1.35 0 0 1-1.3 1.4h-25.2a1.35 1.35 0 0 1-1.3-1.4v-2.9h-3a2.7 2.7 0 0 1-2.7-2.7v-11.8a2.7 2.7 0 0 1 1-2.1zM136.5 82.6v-3h-44.7v3.1M12.2 136.9l3.3-3h30.5l3.4 3v13.9l-1.6 1.4-4.7 1.4h-24.7l-4.7-1.4-1.5-1.4zM57.2 134.4l1.1-.5 .6-.1h34.3a2.7 2.7 0 0 1 2.7 2.7v11.8a2.7 2.7 0 0 1-2.7 2.7h-3.5v2.9a1.35 1.35 0 0 1-1.3 1.4h-25.2a1.35 1.35 0 0 1-1.3-1.4v-2.9h-3a2.7 2.7 0 0 1-2.7-2.7v-11.8a2.7 2.7 0 0 1 1-2.1zM75.5 130.8v-3h-44.7v3.1M111.2 136.9l3.3-3h30.6l3.3 3v13.9l-1.5 1.4-4.7 1.4h-24.8l-4.7-1.4-1.5-1.4z"/>
<path d="M156.2 134.4l1.1-.5 .6-.1h34.3a2.7 2.7 0 0 1 2.7 2.7v11.8a2.7 2.7 0 0 1-2.7 2.7h-3.4v2.9a1.35 1.35 0 0 1-1.4 1.4h-25.1a1.35 1.35 0 0 1-1.4-1.4v-2.9h-3a2.7 2.7 0 0 1-2.7-2.7v-11.8a2.7 2.7 0 0 1 1-2.1zM174.5 130.8v-3h-44.7v3.1M75.5 177v-3h-44.7v3.1M111.4 174.2a1.97 1.97 0 0 1 2 0l.2 .5v7.8h1.1v-3.8h.7v-.7h-.7v-2.7h17.6v2.7h-.7v.7h.7v3.8h1.1v-7.8a.7 .7 0 0 1 .7-.7h1a.7 .7 0 0 1 .7 .7v19.1a1.97 1.97 0 0 1-1.5 1.9l-5.6 1.6h-10.4l-5.6-1.6a1.97 1.97 0 0 1-1.5-1.9v-19.1zM12.2 183.1l3.3-3h30.5l3.4 3v13.9l-1.6 1.4-4.7 1.3h-24.7l-4.7-1.3-1.5-1.4zM57.2 180.6l1.1-.5 .6-.1h34.3a2.7 2.7 0 0 1 2.7 2.7v11.8a2.7 2.7 0 0 1-2.7 2.7h-3.5v2.9a1.35 1.35 0 0 1-1.3 1.4h-25.2a1.35 1.35 0 0 1-1.3-1.4v-2.9h-3a2.7 2.7 0 0 1-2.7-2.7v-11.8a2.7 2.7 0 0 1 1-2.1zM12.2 224.8v23.4h2.5v2.5l2.6 1h7.4l1.2-2h33.9v1.5h7.1v-3.5h2v-2h5.8v3.5h1.3v2h1.2v-2h1.3v-24.9h-2.3v2.7h-1.5v1.8M12.2 224.8h2.5v-2.5l2.6-1h7.4l2.1 3.5h33v-1.5h7.1v3.5h2v2h5.8M14.7 223.3v1.5h-2.5M66.9 228.8h.1M109 228.8h.1M109 228.8v-3.5h1.8v-3h7v1.5h34.6v3l7.5-3h2.5l2.7-2.5h6l2.6 1v1.5h2.5v25.4h-2.5v1.5l-2.6 1h-6l-2.7-2.5h-2.5l-7.5-3v3.5h-34.6v1.5h-7v-3.5h-1.8v-3.5"/>
<path d="M109 228.8l-3-1.5v1.5h-10.1v-6.5h-2v21.9h1v6.5h2v-6.5h9.1v1.5l3-1.5M66.9 245.7h.1M109 244.2h.1"/>
</g>
<path d="M42.9 215l.7-.5 3-.1a1.5 1.5 0 0 1 1.5 1.5 1.5 1.5 0 0 1-1.5 1.5h-2.5a1.5 1.5 0 0 1-1.3-.8 1.5 1.5 0 0 1 .1-1.6zM132.6 215l.7-.5 3-.1a1.5 1.5 0 0 1 1.5 1.5 1.5 1.5 0 0 1-1.5 1.5h-2.5a1.5 1.5 0 0 1-1.4-.8 1.5 1.5 0 0 1 .2-1.6z" fill="none" stroke="#1b1c20" stroke-width=".49"/>
<path d="M12 16.3h186" fill="none" stroke="#000" stroke-width=".5"/>
<text font-size="3.5" x="101.9" y="290.9">- 8 -</text>
<text font-size="2.8" x="83.8" y="15.1">Tire Pressure Warning System</text>
<g font-size="2.1">
<text x="58.7" y="22.2">F108</text>
<text x="134.4" y="22.2">M14</text>
<text x="58.4" y="25.7">White</text>
<text x="133.8" y="25.7">White</text>
<text x="128.4" y="39.1">1</text>
<text x="131.4" y="39.1">2</text>
<text x="134.4" y="39.1">3</text>
<text x="137.4" y="39.1">4</text>
<text x="140.4" y="39.1">5</text>
<text x="143.4" y="39.1">6</text>
<text x="15.3" y="46.8">1</text>
<text x="18.8" y="46.8">2</text>
<text x="22.3" y="46.8">3</text>
<text x="25.8" y="46.8">4</text>
<text x="29.3" y="46.8">5</text>
<text x="32.8" y="46.8">6</text>
<text x="36.3" y="46.8">7</text>
<text x="39.8" y="46.8">8</text>
<text x="43.3" y="46.8">9</text>
<text x="46.1" y="46.8">10</text>
<text x="49.7" y="46.8">11</text>
<text x="128.4" y="43.1">7</text>
<text x="131.4" y="43.1">8</text>
<text x="134.4" y="43.1">9</text>
<text x="136.7" y="43.1">10</text>
<text x="139.8" y="43.1">11</text>
<text x="142.7" y="43.1">12</text>
<text x="14.7" y="51.3">12</text>
<text x="18.1" y="51.3">13</text>
<text x="21.6" y="51.3">14</text>
<text x="25.1" y="51.3">15</text>
<text x="28.6" y="51.3">16</text>
<text x="32.1" y="51.3">17</text>
<text x="35.6" y="51.3">18</text>
<text x="39.1" y="51.3">19</text>
<text x="42.7" y="51.3">20</text>
<text x="46.2" y="51.3">21</text>
<text x="49.7" y="51.3">22</text>
<text x="130.2" y="52.8">90980-12552</text>
<text x="54.9" y="65.2">90980-12372</text>
<text x="32.9" y="74.9">M59</text>
<text x="113" y="74.9">M74</text>
<text x="32.3" y="78.5">White</text>
<text x="112.4" y="78.5">Black</text>
<text x="47.5" y="90">3</text>
<text x="50.5" y="90">4</text>
<text x="16.3" y="94.3">5</text>
<text x="18.3" y="90">1</text>
<text x="19.3" y="94.3">6</text>
<text x="21.3" y="90">2</text>
<text x="22.3" y="94.3">7</text>
<text x="25.3" y="94.3">8</text>
<text x="28.3" y="94.3">9</text>
<text x="30.8" y="94.3">10</text>
<text x="33.8" y="94.3">11</text>
<text x="36.8" y="94.3">12</text>
<text x="39.8" y="94.3">13</text>
<text x="42.8" y="94.3">14</text>
<text x="45.8" y="94.3">15</text>
<text x="48.8" y="94.3">16</text>
<text x="51.8" y="94.3">17</text>
<text x="75.6" y="95.8">1</text>
<text x="78.8" y="95.7">2</text>
<text x="81.9" y="95.8">3</text>
<text x="85" y="95.7">4</text>
<text x="88" y="95.7">5</text>
<text x="91.1" y="95.7">6</text>
<text x="94.3" y="95.8">7</text>
<text x="97.4" y="95.8">8</text>
<text x="100.4" y="95.7">9</text>
<text x="102.9" y="95.8">10</text>
<text x="106.1" y="95.8">11</text>
<text x="17.3" y="99.2">18</text>
<text x="20.3" y="99.2">19</text>
<text x="23.3" y="99.2">20</text>
<text x="29.3" y="99.2">21</text>
<text x="32.3" y="99.2">22</text>
<text x="35.3" y="99.2">23</text>
<text x="38.3" y="99.2">24</text>
<text x="44.3" y="99.2">25</text>
<text x="47.3" y="99.2">26</text>
<text x="50.3" y="99.2">27</text>
<text x="75.1" y="99.2">12</text>
<text x="78.2" y="99.2">13</text>
<text x="81.3" y="99.2">14</text>
<text x="84.4" y="99.2">15</text>
<text x="87.4" y="99.2">16</text>
<text x="90.6" y="99.2">17</text>
<text x="93.6" y="99.2">18</text>
<text x="96.7" y="99.2">19</text>
<text x="99.7" y="99.2">20</text>
<text x="103" y="99.2">21</text>
<text x="106.1" y="99.2">22</text>
<text x="28.6" y="113.5">90980-12B77</text>
<text x="108.7" y="111.4">90980-12B54</text>
<text x="52" y="123.1">M76</text>
<text x="151" y="123.1">M95</text>
<text x="51.4" y="126.7">Black</text>
<text x="150.5" y="126.7">Black</text>
<text x="14.6" y="144">1</text>
<text x="17.8" y="144">2</text>
<text x="20.9" y="144">3</text>
<text x="24" y="143.9">4</text>
<text x="27" y="143.9">5</text>
<text x="30.1" y="143.9">6</text>
<text x="36.4" y="144">8</text>
<text x="39.4" y="143.9">9</text>
<text x="41.9" y="144">10</text>
<text x="45.1" y="144">11</text>
<text x="113.7" y="144">1</text>
<text x="116.8" y="144">2</text>
<text x="119.9" y="144">3</text>
<text x="123" y="143.9">4</text>
<text x="126" y="143.9">5</text>
<text x="129.2" y="143.9">6</text>
<text x="135.4" y="144">8</text>
<text x="138.5" y="143.9">9</text>
<text x="141" y="144">10</text>
<text x="144.2" y="144">11</text>
<text x="14.1" y="147.4">12</text>
<text x="17.2" y="147.4">13</text>
<text x="20.3" y="147.5">14</text>
<text x="23.4" y="147.4">15</text>
<text x="26.4" y="147.5">16</text>
<text x="29.6" y="147.4">17</text>
<text x="32.6" y="147.4">18</text>
<text x="33.3" y="144">7</text>
<text x="35.7" y="147.4">19</text>
<text x="38.7" y="147.4">20</text>
<text x="42" y="147.4">21</text>
<text x="45.1" y="147.4">22</text>
<text x="113.1" y="147.4">12</text>
<text x="116.3" y="147.4">13</text>
<text x="119.3" y="147.5">14</text>
<text x="122.4" y="147.4">15</text>
<text x="125.5" y="147.5">16</text>
<text x="128.6" y="147.4">17</text>
<text x="131.7" y="147.4">18</text>
<text x="132.3" y="144">7</text>
<text x="134.7" y="147.4">19</text>
<text x="137.8" y="147.4">20</text>
<text x="141" y="147.4">21</text>
<text x="144.1" y="147.4">22</text>
<text x="47.7" y="159.6">90980-12B54</text>
<text x="146.7" y="159.6">90980-12B54</text>
<text x="51.4" y="172.9">Black</text>
<text x="52" y="169.3">M96</text>
<text x="120.8" y="172.9">White</text>
<text x="122.4" y="169.3">z3</text>
<text x="14.6" y="190.2">1</text>
<text x="17.8" y="190.1">2</text>
<text x="20.9" y="190.2">3</text>
<text x="24" y="190.1">4</text>
<text x="27" y="190.1">5</text>
<text x="30.1" y="190.1">6</text>
<text x="33.3" y="190.2">7</text>
<text x="36.4" y="190.2">8</text>
<text x="39.4" y="190.1">9</text>
<text x="41.9" y="190.2">10</text>
<text x="45.1" y="190.2">11</text>
<text x="114.2" y="190.2">7</text>
<text x="114.2" y="186.2">1</text>
<text x="117.7" y="190.2">8</text>
<text x="117.7" y="186.2">2</text>
<text x="121.2" y="186.2">3</text>
<text x="121.2" y="190.2">9</text>
<text x="124" y="190.2">10</text>
<text x="124.6" y="186.2">4</text>
<text x="127.6" y="190.2">11</text>
<text x="128.1" y="186.2">5</text>
<text x="131" y="190.2">12</text>
<text x="131.6" y="186.2">6</text>
<text x="14.1" y="193.6">12</text>
<text x="17.2" y="193.6">13</text>
<text x="20.3" y="193.6">14</text>
<text x="23.4" y="193.6">15</text>
<text x="26.4" y="193.6">16</text>
<text x="29.6" y="193.6">17</text>
<text x="32.6" y="193.6">18</text>
<text x="35.7" y="193.6">19</text>
<text x="38.7" y="193.6">20</text>
<text x="42" y="193.6">21</text>
<text x="45.1" y="193.6">22</text>
<text x="117.3" y="201.7">90980-12559</text>
<text x="47.7" y="205.8">90980-12B54</text>
<text x="42.6" y="220.1">White</text>
<text x="44" y="216.4">3D</text>
<text x="132.3" y="220.1">White</text>
<text x="133.7" y="216.4">3H</text>
<text x="27.5" y="234">1</text>
<text x="32.5" y="234">2</text>
<text x="46.7" y="234">3</text>
<text x="51.7" y="234">4</text>
<text x="56.7" y="234">5</text>
<text x="61.7" y="234">6</text>
<text x="66.7" y="234">7</text>
<text x="71.7" y="234">8</text>
<text x="99.6" y="232.8">1</text>
<text x="104.9" y="232.8">2</text>
<text x="110.1" y="232.8">3</text>
<text x="115.4" y="232.8">4</text>
<text x="120.6" y="232.8">5</text>
<text x="125.9" y="232.8">6</text>
<text x="138.7" y="232.8">7</text>
<text x="144" y="232.8">8</text>
<text x="149.2" y="232.8">9</text>
<text x="153.8" y="232.8">10</text>
<text x="159.1" y="232.8">11</text>
<text x="164.3" y="232.8">12</text>
<text x="26.3" y="238.7">9</text>
<text x="29.2" y="238.7">10</text>
<text x="32.7" y="238.7">11</text>
<text x="44.5" y="238.7">12</text>
<text x="48" y="238.7">13</text>
<text x="51.5" y="238.7">14</text>
<text x="55" y="238.7">15</text>
<text x="58.5" y="238.7">16</text>
<text x="62" y="238.7">17</text>
<text x="65.5" y="238.7">18</text>
<text x="69" y="238.7">19</text>
<text x="72.6" y="238.7">20</text>
<text x="137.2" y="237.5">19</text>
<text x="140.8" y="237.5">20</text>
<text x="144.3" y="237.5">21</text>
<text x="147.8" y="237.5">22</text>
<text x="151.3" y="237.5">23</text>
<text x="154.8" y="237.5">24</text>
<text x="158.3" y="237.5">25</text>
<text x="161.8" y="237.5">26</text>
<text x="165.3" y="237.5">27</text>
<text x="25.8" y="243.2">21</text>
<text x="29.3" y="243.2">22</text>
<text x="32.8" y="243.2">23</text>
<text x="44.6" y="243.2">24</text>
<text x="48.1" y="243.2">25</text>
<text x="51.6" y="243.2">26</text>
<text x="55.1" y="243.2">27</text>
<text x="58.6" y="243.2">28</text>
<text x="62.1" y="243.2">29</text>
<text x="65.6" y="243.2">30</text>
<text x="69.1" y="243.2">31</text>
<text x="72.6" y="243.2">32</text>
<text x="99" y="241.7">13</text>
<text x="104.2" y="241.7">14</text>
<text x="109.5" y="241.7">15</text>
<text x="114.7" y="241.7">16</text>
<text x="119.9" y="241.7">17</text>
<text x="125.2" y="241.7">18</text>
<text x="137.3" y="242">28</text>
<text x="140.8" y="242">29</text>
<text x="144.3" y="242">30</text>
<text x="147.8" y="242">31</text>
<text x="151.3" y="242">32</text>
<text x="154.8" y="242">33</text>
<text x="158.3" y="242">34</text>
<text x="161.8" y="242">35</text>
<text x="165.3" y="242">36</text>
<text x="39" y="256.1">90980-12A48</text>
<text x="128.8" y="256.1">90980-12944</text>
</g>
</svg>
